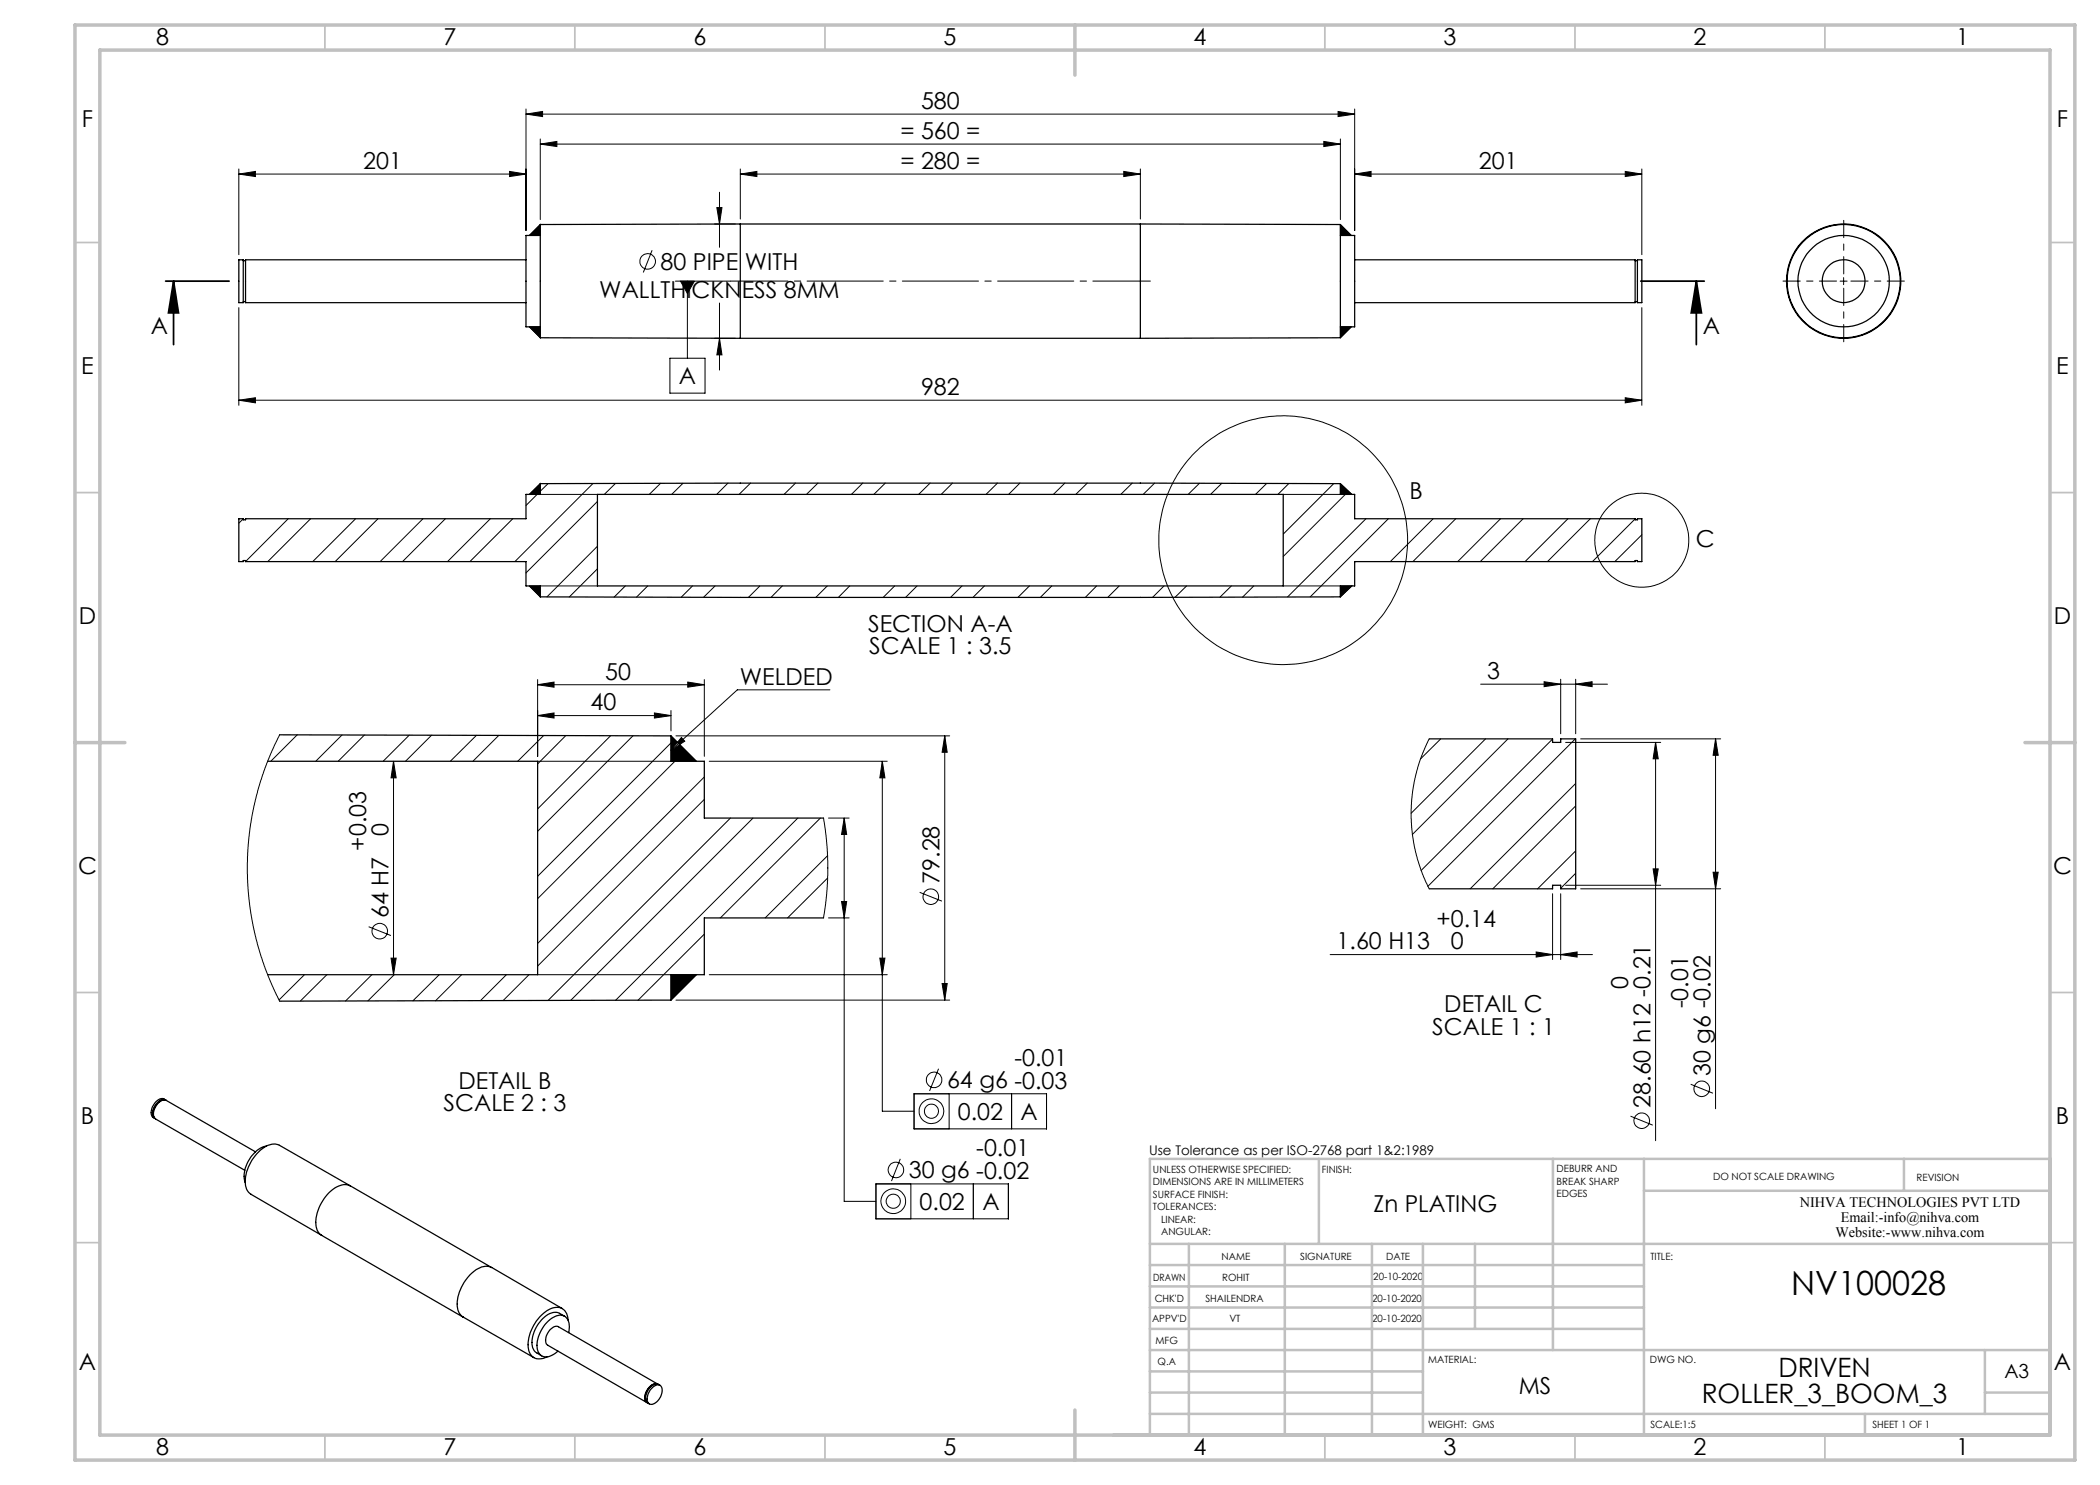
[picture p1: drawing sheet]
<svg xmlns="http://www.w3.org/2000/svg" width="420mm" height="297mm" viewBox="0 0 420 297" stroke-linecap="round" stroke-linejoin="round" font-family="sans-serif">
<g fill="none" stroke="#000" stroke-width=".2">
<path d="M47.8 34.8l3.3-.5v1zM47.8 34.8h57.4M47.8 33.8v17.1M101.9 34.3l3.3 .5-3.3 .5zM105.2 22.8l3.3-.5v1zM105.2 21.8v24.3M105.2 22.8h165.7M108.1 28.8l3.3-.5v1zM108.1 27.8v16.1M108.1 28.8h160M143.9 38.4v11.1M148.1 34.8l3.3-.5v1z"/>
<path d="M148.1 33.8v10M148.1 34.8h80M224.8 34.3l3.3 .5-3.3 .5zM228.1 33.8v10M264.8 28.3l3.3 .5-3.3 .5zM267.6 22.3l3.3 .5-3.3 .5zM268.1 27.8v16.1M270.9 34.8l3.3-.5v1zM270.9 34.8h57.5M270.9 21.8v24.3M325 34.3l3.4 .5-3.4 .5zM328.4 33.8v17.1"/>
<path d="M108.1 44.9v2.2h-2.2zM108.1 44.9l-2.2 2.2M130.4 50.1l-1.7 4.4M135.1 56.2h11M136.1 56.2h2.8l-1.4 2.5zM137.5 56.2v15.4M142.9 44.8h4.2M143.4 41.5h1l-.5 3.3zM268.1 44.9l2.2 2.2h-2.2zM268.1 44.9l2.2 2.2M368 56.2h1.4M368.7 55.5v1.4"/>
<path d="M47.8 61.5v19.6M105.9 65.4h2.2v2.2zM105.9 65.4l2.2 2.2M134 71.6h7v7h-7zM142.9 67.7h4.2M143.9 67.7l.5 3.3h-1zM143.9 60.6v13.4M268.1 65.4h2.2l-2.2 2.2zM270.3 65.4l-2.2 2.2M325 79.5l3.4 .5-3.4 .6zM328.4 61.5v19.6M47.8 80l3.3-.5v1.1z"/>
<path d="M47.8 80h280.6M105.9 98.9l2.2-2.2v2.2zM107.4 98.9l-2.2 2.2M108.1 98.9h11.4M108.1 96.7l-2.2 2.2M109.6 96.7l-1.5 1.5M118.6 96.7l-15.6 15.6M123.1 96.7l-2.2 2.2M132.1 96.7l-2.2 2.2M136.6 96.7l-2.3 2.2M145.6 96.6l-2.3 2.3M150.1 96.6l-2.3 2.3"/>
<path d="M159.1 96.6l-2.3 2.3M163.6 96.6l-2.3 2.3M172.5 96.6l-2.2 2.3M177.1 96.6l-2.3 2.3M186 96.6l-2.3 2.3M190.5 96.6l-2.3 2.3M199.5 96.6l-2.3 2.3M204 96.6l-2.3 2.3M213 96.6l-2.3 2.3M217.5 96.6l-2.3 2.3M226.4 96.6l-2.2 2.3M230.9 96.6l-2.3 2.3"/>
<path d="M239.9 96.7l-2.3 2.2M244.4 96.7l-2.3 2.2M253.3 96.7l-2.2 2.2M256.6 98.9h11.5M257.8 96.7l-2.2 2.2M266.7 96.7l-10.1 10.1M268.1 96.7l2.3 2.2h-2.3zM268.1 96.7l2.3 2.2M269.1 98.9l-12.5 12.4M48.6 103.8l-.8 .8M57.6 103.7l-8.5 8.6M62.1 103.7l-8.5 8.6"/>
<path d="M71.1 103.7l-8.6 8.6M75.6 103.7l-8.6 8.6M84.6 103.7l-8.6 8.6M89.1 103.7l-8.6 8.6M98.1 103.7l-8.6 8.6M102.6 103.7l-8.6 8.6M105.9 117.2h2.2v2.2zM105.9 117.2l2.2 2.2M108.1 117.2h11.4M119.5 109.3l-10.1 10.1M119.5 100.3l-14.3 14.3M119.5 113.8l-5.6 5.6"/>
<path d="M125.1 117.2l-2.3 2.2M129.5 117.2l-2.2 2.2M138.5 117.2l-2.3 2.2M143 117.2l-2.3 2.2M152 117.2l-2.3 2.3M156.5 117.2l-2.3 2.3M165.5 117.2l-2.3 2.3M169.9 117.2l-2.2 2.3M178.9 117.2l-2.3 2.3M183.4 117.2l-2.3 2.3M192.4 117.2l-2.3 2.3M196.9 117.2l-2.3 2.3"/>
<path d="M205.9 117.2l-2.3 2.3M210.4 117.2l-2.3 2.3M219.3 117.2l-2.2 2.3M223.8 117.2l-2.3 2.3M232.8 117.2l-2.3 2.2M237.3 117.2l-2.3 2.2M246.3 117.2l-2.3 2.2M250.8 117.2l-2.3 2.2M256.6 117.2h11.5M268.1 117.2h2.3l-2.3 2.2zM270.4 117.2l-2.3 2.2M273.2 103.7l-15.7 15.7"/>
<path d="M277.7 103.7l-15.7 15.7M286.6 103.7l-8.5 8.6M291.1 103.7l-8.5 8.6M300.1 103.7l-8.6 8.6M304.6 103.7l-8.5 8.6M313.6 103.7l-8.6 8.6M318.1 103.7l-8.6 8.6M327 103.8l-8.5 8.5M328.4 107l-5.4 5.3M107.5 136.9l3.3-.5v1zM107.5 135.9v15.4M107.5 136.9h33.4"/>
<path d="M137.5 136.4l3.4 .5-3.4 .5zM140.9 135.9v15.4M166 138h-18.5l-13.3 12.1M296.1 136.8h25.4M308.8 136.3l3.3 .5-3.3 .5zM312.1 135.9v10.9M315.1 136.8l3.3-.5v1zM315.1 135.9v10.9M55.9 147l-1.5 3.2-1.4 3.3-1.7 5.7-.9 3.7-.4 3-.5 6.6v3.4l.3 3.8 1.1 6.7 1.9 6.8 1.6 3.9 1.5 3.1M59.4 147l-5.2 5.3M68.4 147l-5.3 5.3M72.9 147l-5.3 5.3"/>
<path d="M78.7 152.3l.5 3.3h-1zM78.7 152.3v42.6M81.8 147l-5.2 5.3M86.3 147l-5.2 5.3M95.3 147.1l-5.2 5.2M99.8 147.1l-5.2 5.2M107.5 143.1l3.3-.5v1zM107.5 152.3h26.7M107.5 143.1h26.7M108.7 147.1l-5.2 5.2M113.2 147.1l-5.7 5.7M122.1 147.1l-14.6 14.7"/>
<path d="M126.6 147.1l-19.1 19.2M130.9 142.6l3.3 .5-3.3 .5zM134.2 142.1v4.1M134.2 148.6l-26.7 26.7M134.2 147.2l5.1 5.1h-5.1zM134.2 147.2l5.1 5.1M135 152.3l-27.5 27.4M135.2 147.2h54.7M136.3 147.5l.6 .7-2.7 1.9zM140.9 155.4l-33.4 33.3M140.9 159.9l-33.4 33.3M141.9 152.3h35.5"/>
<path d="M176.5 152.3l.5 3.3h-1zM176.5 152.3v69.9h6.3M188.9 147.2l.5 3.3h-1zM188.9 147.2v52.8M285.9 147.8l-1.6 3.3-1 3.2-.8 4.1-.3 3.4 .2 4.1 .7 4.5 1.1 3.6 1.7 3.8M288.1 147.8l-4 4M297.1 147.8l-14.9 14.9M301.6 147.8l-19.1 19.1M310.5 147.8l-26.3 26.3M313.1 148.5h19M315.1 147.8l-29.5 29.5M315.1 156.7l-21.1 21.1"/>
<path d="M316.1 147.8h28M331.1 148.5l.5 3.3h-1zM331.1 148.5v79.6M343.1 147.8l.5 3.3h-1zM343.1 147.8v74M146.1 163.6l-36.5 36.5M150.6 163.6l-36.5 36.5M159.6 163.6l-36.5 36.5M164.1 163.6l-20 20M164.7 163.6l.6 4.4 .3 4.1-.2 5.8-.7 5.7M165.5 171.1l-12.5 12.5M165.5 175.6l-8 8"/>
<path d="M165.7 163.6h4.1M168.8 163.6l.5 3.3h-1zM168.8 163.6v76.7h6.4M183.9 178.5l4.5 1.7M310.5 178.7v13.2M312.1 178.7v13.2M313.1 177.1h19M315.1 170.2l-7.6 7.6M315.1 161.2l-16.5 16.6M315.1 174.7l-3 3M316.1 177.8h28M330.6 173.8h1l-.5 3.3z"/>
<path d="M342.6 174.4h1l-.5 3.4zM60.9 194.9l-5.1 5.1M65.4 194.9l-5.3 5.3M73.7 185.3l4.5 1.8M74.4 194.9l-5.3 5.3M78.2 191.6h1l-.5 3.3zM78.8 194.9l-5.2 5.3M87.8 194.9l-5.2 5.3M92.3 194.9l-5.2 5.3M101.3 194.9l-5.2 5.2M105.8 194.9l-5.2 5.2M107.5 194.9h26.7"/>
<path d="M134.2 194.9h5.1l-5.1 5.1zM139.3 194.9l-5.1 5.1M140.9 186.8l-13.3 13.3M141.9 194.9h35.5M165.7 183.6h4.1M168.3 180.3h1l-.5 3.3zM176 191.6h1l-.5 3.3zM188.4 196.7h1l-.5 3.3zM266 190.9h52.5M307.2 190.4l3.3 .5-3.3 .5zM312.1 190.9l3.3-.5v1zM135.2 200h54.7"/>
<path d="M182.8 218.8h26.5v7h-26.5zM187.7 213.7l-1.8 4.5M189.8 218.8v7M202.3 218.8v7M338.1 216.8l4.5 1.8M175.2 236.8h26.5v7h-26.5zM180.1 231.8l-1.8 4.4M182.2 236.8v7M194.7 236.8v7M326.1 223.2l4.5 1.8"/>
<circle cx="129.5" cy="52.3" r="1.56"/>
<circle cx="256.6" cy="108" r="24.9"/>
<circle cx="328.4" cy="108" r="9.4"/>
<circle cx="186.2" cy="179.3" r="1.55"/>
<circle cx="75.9" cy="186.2" r="1.55"/>
<circle cx="186.8" cy="216" r="1.56"/>
<circle cx="340.4" cy="217.8" r="1.55"/>
<circle cx="179.2" cy="234" r="1.55"/>
<circle cx="186.3" cy="222.2" r="1.42"/>
<circle cx="186.3" cy="222.2" r="2.47"/>
<circle cx="328.3" cy="224.2" r="1.56"/>
<circle cx="178.6" cy="240.3" r="2.47"/>
<circle cx="178.7" cy="240.3" r="1.41"/>
</g>
<path d="M33.1 56.2h12.7M34.7 56.2l1 6.4h-2zM34.7 56.2v12.7M328.2 56.2h12.7M339.3 56.2l1 6.4h-2.1zM339.3 56.2v12.7" fill="none" stroke="#000" stroke-width=".35"/>
<path d="M146.1 56.2h84" fill="none" stroke="#000" stroke-width=".2" stroke-dasharray="15.2 1.3 1.3 1.3" stroke-dashoffset="3.7"/>
<path d="M367.3 56.2h-10.7M368.7 54.8v-10.7M368.7 57.6v10.8M370.2 56.2h10.7" fill="none" stroke="#000" stroke-width=".2" stroke-dasharray="15.2 1.3 1.3 1.3" stroke-dashoffset="11.8"/>
<g fill="none" stroke="#c0c0c0" stroke-width=".35">
<path d="M65 5v5M115 5v5M165 5v5M265 5v5M315 5v5M365 5v5M15 48.5h5M410 48.5h5M15 98.5h5M410 98.5h5M15 198.5h5M410 198.5h5"/>
<path d="M15 248.5h5M410 248.5h5M65 287v5M115 287v5M165 287v5M265 287v5M315 287v5M365 287v5"/>
</g>
<g fill="none" stroke="#c0c0c0" stroke-width=".5">
<path d="M263.8 231.8v17M310.6 231.8v38.2M328.8 231.8v55.2M328.8 238.2h81.2M380.8 231.8v6.4M410 231.8h-180v55.2M230 248.8h180M230 257.3h98.8M230 253h98.8M237.8 248.8v38.2M257 248.8v38.2M274.4 248.8v38.2"/>
<path d="M284.6 248.8v38.2M295 248.8v17M230 265.8h98.8M230 261.5h98.8M230 278.5h54.6M230 274.3h54.6M230 270h180M397 278.5h13M397 270v12.8M230 282.8h180M373 282.8v4.2"/>
</g>
<path d="M15 5h400v287h-400zM20 10h390v277h-390zM215 5v10M15 148.5h10M405 148.5h10M215 282v10" fill="none" stroke="#c0c0c0" stroke-width=".7"/>
<g fill="#000">
<path d="M108.1 28.8l3.3-.5v1zM264.8 28.3l3.3 .5-3.3 .5zM47.8 80l3.3-.5v1.1zM325 79.5l3.4 .5-3.4 .6zM47.8 34.8l3.3-.5v1zM101.9 34.3l3.3 .5-3.3 .5zM270.9 34.8l3.3-.5v1zM325 34.3l3.4 .5-3.4 .5zM105.2 22.8l3.3-.5v1zM267.6 22.3l3.3 .5-3.3 .5zM143.4 41.5h1l-.5 3.3zM143.9 67.7l.5 3.3h-1zM176.5 152.3l.5 3.3h-1zM176 191.6h1l-.5 3.3zM168.8 163.6l.5 3.3h-1zM168.3 180.3h1l-.5 3.3zM308.8 136.3l3.3 .5-3.3 .5zM315.1 136.8l3.3-.5v1z"/>
<path d="M224.8 34.3l3.3 .5-3.3 .5zM148.1 34.8l3.3-.5v1zM312.1 190.9l3.3-.5v1zM307.2 190.4l3.3 .5-3.3 .5z"/>
<path d="M136.1 56.2l1.4 2.5 1.4-2.5zM268.1 44.9v2.2h2.2zM268.1 65.4h2.2l-2.2 2.2zM108.1 44.9l-2.2 2.2h2.2zM105.9 65.4h2.2v2.2zM268.1 96.7v2.2h2.3zM268.1 117.2h2.3l-2.3 2.2zM105.9 98.9h2.2v-2.2zM105.9 117.2h2.2v2.2zM136.3 147.5l.6 .7-2.7 1.9zM134.2 147.2v5.1h5.1zM134.2 194.9h5.1l-5.1 5.1z"/>
<path d="M339.3 56.2l1 6.4h-2.1zM34.7 56.2l1 6.4h-2z"/>
<path d="M107.5 143.1l3.3-.5v1zM130.9 142.6l3.3 .5-3.3 .5zM107.5 136.9l3.3-.5v1zM137.5 136.4l3.4 .5-3.4 .5z"/>
<path d="M188.9 147.2l.5 3.3h-1zM188.4 196.7h1l-.5 3.3zM78.7 152.3l.5 3.3h-1zM78.2 191.6h1l-.5 3.3zM343.1 147.8l.5 3.3h-1zM342.6 174.4h1l-.5 3.4zM331.1 148.5l.5 3.3h-1zM330.6 173.8h1l-.5 3.3z"/>
</g>
<g fill="none" stroke="#000" stroke-width=".25">
<path d="M47.8 52h.8v8.5h-.8zM48.6 52.1h.5M105.2 52h-56.1v8.5h56.1M108.1 47.1h-2.9v18.3h2.9M148.1 44.8l-40 .1v22.7l40 .1M148.1 44.8v22.9M148.1 44.8h80M228.1 44.8l40 .1v22.7l-40 .1M228.1 44.8v22.9M268.1 47.1h2.8v18.3h-2.8M270.9 52h56.1v8.5h-56.1M327 52.1h.5"/>
<path d="M327.5 52h.9v8.5h-.9zM48.6 60.3h.5M148.1 67.7h80M327 60.3h.5M119.5 98.9h137.1v18.3h-137.1zM47.8 103.7h.8v.3h.5v-.3h56.1v-4.8h2.9v-2.2l40-.1 120 .1v2.2h2.8v4.8h56.1v.3h.5v-.3h.9v8.6h-.9v-.2h-.5v.2h-56.1v4.9h-2.8v2.2l-40 .1-120-.1v-2.2h-2.9v-4.9h-56.1v-.2h-.5v.2h-.8zM53.5 152.3h54v42.6h-54M55.9 147l78.3 .2v5.1h6.7v11.3h23.8M285.9 147.8h24.6v.7h1.6v-.7h3v30h-3v-.7h-1.6v.7h-24.6M164.7 183.6h-23.8v11.3h-6.7v5.1l-78.3 .2M32.8 220a2.63 2.63 0 0 0-2 3.4M33.1 220a1.44 1.44 0 0 0-2.1 .6 2.18 2.18 0 0 0-.3 2.9l.3 .2"/>
<path d="M33.2 220a1.9 1.9 0 0 0-2.3 1.4 1.66 1.66 0 0 0 .1 2.3M51.1 230.4l-17.8-10.3a2.02 2.02 0 0 0-2.3 1.5 1.64 1.64 0 0 0 .1 2.2l17.9 10.3M53.3 229.2a6.3 6.3 0 0 0-4.4 5.3l-.1 1.1 .2 .9M70.1 237.2l-14.2-8.1a3.8 3.8 0 0 0-4.1 1.3 8.1 8.1 0 0 0-2.6 7.1l.5 .9 .5 .5 14.1 8.2M70.1 237.2a3.6 3.6 0 0 0-4 1 8.7 8.7 0 0 0-2.9 7.1l.4 1 .7 .8M70.1 237.2l28.2 16.3M64.3 247.1l28.3 16.3M112.5 261.7l-14.1-8.2a3.6 3.6 0 0 0-4 1.1 8.7 8.7 0 0 0-2.9 7l.4 1 .7 .8 14.2 8.1M112.9 263.2l-1-.5a3.2 3.2 0 0 0-3.6 1.3 6.4 6.4 0 0 0-1.8 5.6l.5 .7 1.3 .9M113.6 264.1a2.38 2.38 0 0 0-1.2-2.4 2.38 2.38 0 0 0-2.6 .2 8.4 8.4 0 0 0-4 8.3 2.31 2.31 0 0 0 3.6 1.2M113.7 266.5a2.8 2.8 0 0 0-.9-3.3 3.1 3.1 0 0 0-3.5 1.3 6.1 6.1 0 0 0-1.6 5.9 1.92 1.92 0 0 0 2.9 .5l1-.7M130.6 277.4a1.04 1.04 0 0 1 1.4-.3 1.04 1.04 0 0 1 .4 1.4 2.78 2.78 0 0 1-2.2 2.4 1.28 1.28 0 0 1-.6-2l.4-.8z"/>
<path d="M131.2 276.8a2.62 2.62 0 0 0-2 3.4M131.6 276.8l-19.9-11.4a2.02 2.02 0 0 0-2.3 1.5 1.66 1.66 0 0 0 .2 2.2l19.8 11.4M131.6 276.9a1.9 1.9 0 0 0-2.3 1.3 1.76 1.76 0 0 0 .2 2.4M132 277.1a1.28 1.28 0 0 0-1.9 .3 2.59 2.59 0 0 0-.7 3.1l.5 .3"/>
<circle cx="368.7" cy="56.2" r="11.4"/>
<circle cx="368.7" cy="56.2" r="11.3"/>
<circle cx="368.7" cy="56.2" r="9.1"/>
<circle cx="368.7" cy="56.2" r="4.3"/>
</g>
<text font-size="6.7" x="358.2" y="258.9">NV100028</text>
<g font-size="5.3">
<text x="355.7" y="275.4">DRIVEN</text>
<text x="340.3" y="280.6">ROLLER_3_BOOM_3</text>
</g>
<g font-size="4.7">
<text x="31.2" y="9">8</text>
<text x="88.7" y="9">7</text>
<text x="138.7" y="9">6</text>
<text x="188.7" y="9">5</text>
<text x="238.7" y="9">4</text>
<text x="288.7" y="9">3</text>
<text x="338.7" y="9">2</text>
<text x="391.2" y="9">1</text>
<text x="184.2" y="21.8">580</text>
<text x="16.4" y="25.5">F</text>
<text x="180.1" y="27.8">= 560 =</text>
<text x="411.4" y="25.5">F</text>
<text x="72.6" y="33.8">201</text>
<text x="180.1" y="33.8">= 280 =</text>
<text x="295.8" y="33.8">201</text>
<text x="132.1" y="54">80 PIPE WITH</text>
<text x="119.9" y="59.6">WALLTHICKNESS 8MM</text>
<text x="30.2" y="66.8">A</text>
<text x="340.6" y="66.8">A</text>
<text x="16.3" y="74.7">E</text>
<text x="135.8" y="76.9">A</text>
<text x="411.3" y="74.8">E</text>
<text x="184.2" y="79">982</text>
<text x="281.9" y="99.7">B</text>
<text x="339.2" y="109.4">C</text>
<text x="15.8" y="124.7">D</text>
<text x="410.8" y="124.7">D</text>
<text x="173.6" y="126.3">SECTION A-A</text>
<text x="173.9" y="130.8">SCALE 1 : 3.5</text>
<text x="121.1" y="135.9">50</text>
<text x="148" y="136.9">WELDED</text>
<text x="297.4" y="135.8">3</text>
<text x="118.1" y="142.1">40</text>
<text x="77.7" y="167.3" transform="rotate(-90 77.7 167.3)">0</text>
<text x="73.2" y="170.1" transform="rotate(-90 73.2 170.1)">+0.03</text>
<text x="15.6" y="174.7">C</text>
<text x="187.9" y="176.8" transform="rotate(-90 187.9 176.8)">79.28</text>
<text x="410.6" y="174.8">C</text>
<text x="77.7" y="183.6" transform="rotate(-90 77.7 183.6)">64 H7</text>
<text x="287.3" y="185.4">+0.14</text>
<text x="267.3" y="189.8">1.60 H13</text>
<text x="290.2" y="189.9">0</text>
<text x="325.6" y="197.8" transform="rotate(-90 325.6 197.8)">0</text>
<text x="288.9" y="202.4">DETAIL C</text>
<text x="337.6" y="201.7" transform="rotate(-90 337.6 201.7)">-0.01</text>
<text x="286.4" y="207">SCALE 1 : 1</text>
<text x="202.9" y="213.2">-0.01</text>
<text x="342.1" y="215.2" transform="rotate(-90 342.1 215.2)">30 g6 -0.02</text>
<text x="91.7" y="217.7">DETAIL B</text>
<text x="189.4" y="217.7">64 g6 -0.03</text>
<text x="330.1" y="221.6" transform="rotate(-90 330.1 221.6)">28.60 h12 -0.21</text>
<text x="16.2" y="224.8">B</text>
<text x="88.7" y="222.3">SCALE 2 : 3</text>
<text x="191.6" y="224">0.02</text>
<text x="204.1" y="224">A</text>
<text x="411.2" y="224.7">B</text>
<text x="195.3" y="231.2">-0.01</text>
<text x="181.8" y="235.7">30 g6 -0.02</text>
<text x="183.9" y="242">0.02</text>
<text x="196.5" y="242">A</text>
<text x="274.7" y="242.4">Zn PLATING</text>
<text x="15.8" y="274">A</text>
<text x="410.8" y="274">A</text>
<text x="303.7" y="278.9">MS</text>
<text x="31.2" y="291">8</text>
<text x="88.7" y="291">7</text>
<text x="138.7" y="291">6</text>
<text x="188.7" y="291">5</text>
<text x="238.7" y="291">4</text>
<text x="288.7" y="291">3</text>
<text x="338.7" y="291">2</text>
<text x="391.2" y="291">1</text>
</g>
<text font-size="3.9" x="400.9" y="275.5">A3</text>
<g font-size="2.9">
<text x="360" y="241.3">NIHVA TECHNOLOGIES PVT LTD</text>
<text x="368.2" y="244.3">Email:-info@nihva.com</text>
<text x="367.1" y="247.3">Website:-www.nihva.com</text>
</g>
<text font-size="2.7" x="229.8" y="231.1">Use Tolerance as per ISO-2768 part 1&amp;2:1989</text>
<g font-size="2">
<text x="230.6" y="234.6">UNLESS OTHERWISE SPECIFIED:</text>
<text x="230.6" y="237.1">DIMENSIONS ARE IN MILLIMETERS</text>
<text x="230.6" y="239.6">SURFACE FINISH:</text>
<text x="264.4" y="234.6">FINISH:</text>
<text x="311.3" y="234.5">DEBURR AND</text>
<text x="311.3" y="237">BREAK SHARP</text>
<text x="311.3" y="239.5">EDGES</text>
<text x="342.6" y="236">DO NOT SCALE DRAWING</text>
<text x="383.3" y="236.2">REVISION</text>
<text x="230.6" y="242.1">TOLERANCES:</text>
<text x="232.2" y="244.6">LINEAR:</text>
<text x="232.2" y="247.1">ANGULAR:</text>
<text x="244.3" y="252">NAME</text>
<text x="260" y="251.9">SIGNATURE</text>
<text x="277.2" y="251.9">DATE</text>
<text x="330.1" y="251.9">TITLE:</text>
<text x="230.6" y="256.1">DRAWN</text>
<text x="244.4" y="256.1">ROHIT</text>
<text x="274.7" y="255.9">20-10-2020</text>
<text x="230.9" y="260.3">CHK'D</text>
<text x="241.1" y="260.3">SHAILENDRA</text>
<text x="274.4" y="260.3">20-10-2020</text>
<text x="230.4" y="264.4">APPV'D</text>
<text x="231.1" y="268.8">MFG</text>
<text x="245.9" y="264.4">VT</text>
<text x="274.4" y="264.4">20-10-2020</text>
<text x="231.5" y="273">Q.A</text>
<text x="285.6" y="272.5">MATERIAL:</text>
<text x="330" y="272.5">DWG NO.</text>
<text x="285.6" y="285.5">WEIGHT: GMS</text>
<text x="330.1" y="285.6">SCALE:1:5</text>
<text x="374.5" y="285.6">SHEET 1 OF 1</text>
</g>
</svg>
